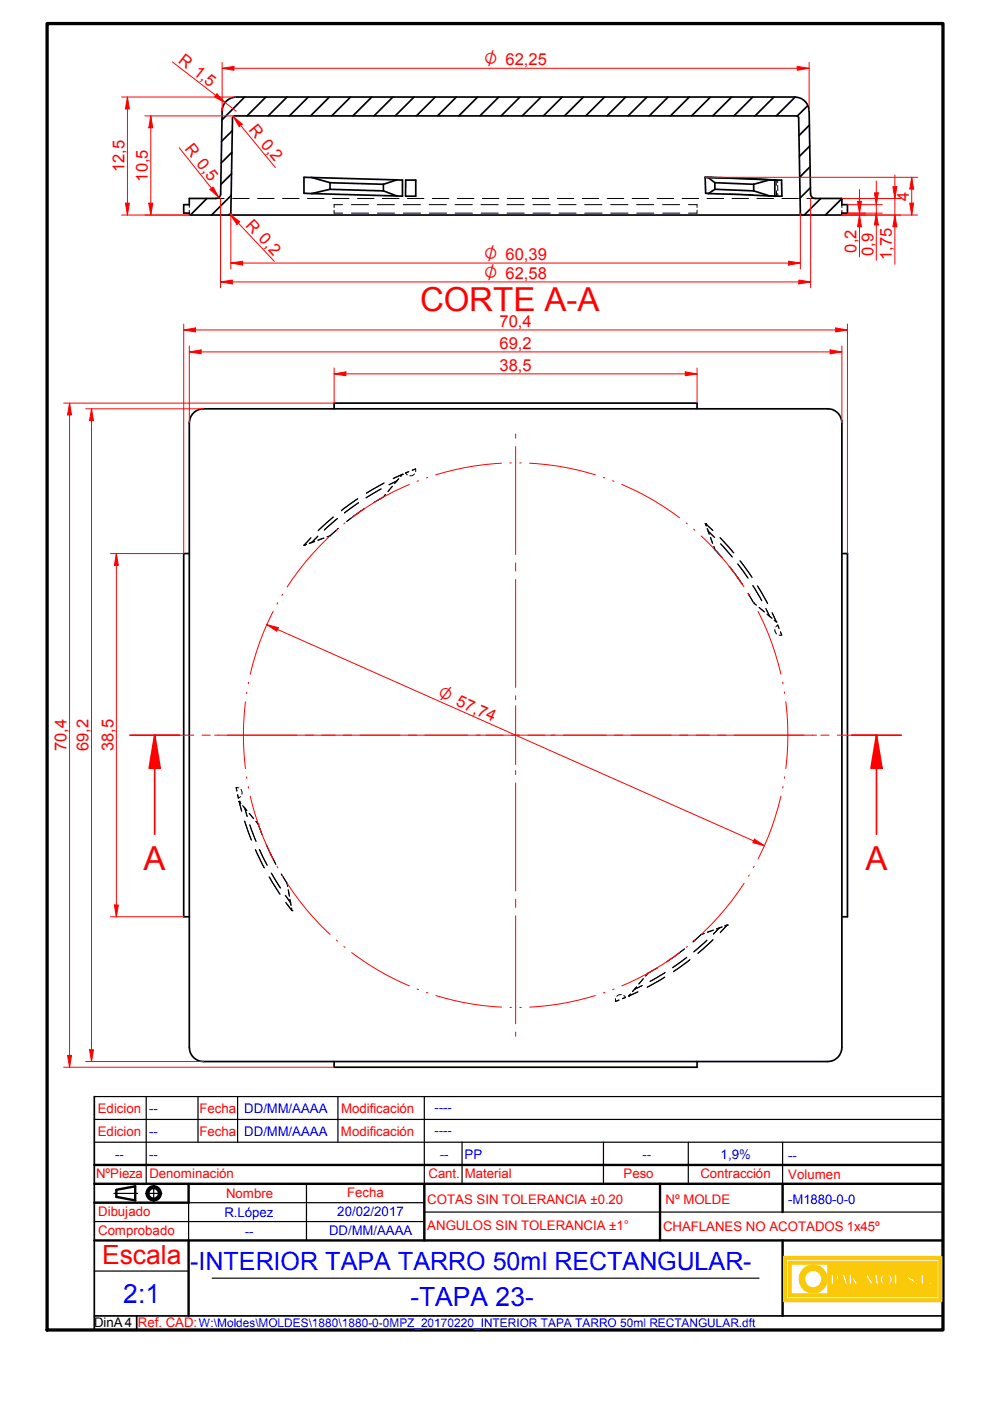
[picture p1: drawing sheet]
<svg xmlns="http://www.w3.org/2000/svg" width="210mm" height="297mm" viewBox="0 0 210 297" stroke-linecap="round" stroke-linejoin="round" font-family="sans-serif">
<path d="M10 5h190v277h-190z" fill="none" stroke="#000" stroke-width=".7"/>
<g fill="none" stroke="#000" stroke-width=".51">
<path d="M20 255h20M20 251h180M20 247h180M24.7 252.3v1.5M28.7 251.5v3M140 251v12M20 263h180M166 263v16"/>
<circle cx="32.6" cy="253" r="1.13"/>
<circle cx="32.6" cy="253" r="1.5"/>
</g>
<path d="M20 232.5v49.5h180v-49.5M20 279h180M29 279v3" fill="none" stroke="#000" stroke-width=".36"/>
<g fill="none" stroke="#000" stroke-width=".25">
<path d="M31 232.5v18.5M20 259h70M24.2 253h5M30.8 253h3.5M32.6 251.3v3.5M40 255v8M65 251v12M98 242.2v8.8M128 242.2v8.8M146 242.2v8.8M166 242.2v8.8M20 269.5h20"/>
<path d="M45 271h116"/>
</g>
<g fill="#faca0a">
<path d="M166.2 266.4v9.5h33.5v-9.5zM166.8 267h32.4v8.4h-32.4z" fill-rule="evenodd"/>
<path d="M167.3 267.5v7.4h31.4v-7.4zM194.1 272.1a.3 .3 0 0 1 .6 0 .3 .3 0 0 1-.6 0zM195.3 270.2h.6v1.9h.9v.3h-1.5zM197.1 271.9h.5v.3l-.4 .1zM167.8 268h7.9v6.4h-7.9zM176.2 270.2h1.4l.4 .6-.1 .3-.3 .3h-.8v1h-.6zM178.6 270.2h.6l.7 2.2h-.7l-.2-.5h-.6l-.2 .5h-.2zM180 270.2h.7v.9l.7-.9h.4l-.6 .6 .8 1.6h-.7l-.5-1-.1 1h-.7zM182.1 271h.9v.3h-.9zM183.8 270.2h.3l.8 1.4 .8-1.4h.4l.3 2.2h-.7v-1.4l-.8 1.4h-.3l-.6-1.4-.2 1.4h-.4zM186.9 270.6a1.31 1.31 0 0 1 1.8-.4 1.31 1.31 0 0 1 .4 1.8 1.35 1.35 0 0 1-1.7 .4 1.35 1.35 0 0 1-.7-1.6zM189.6 270.2h.6v1.9h1v.3h-1.6zM192.5 270.4a.77 .77 0 0 1 .8-.3 .77 .77 0 0 1 .6 .7h-.3a.4 .4 0 0 0-.3-.5 .4 .4 0 0 0-.5 .4l.2 .1a1.15 1.15 0 0 1 1 1.1 .83 .83 0 0 1-.9 .5 .83 .83 0 0 1-.7-.8h.3a.45 .45 0 0 0 .2 .6 .45 .45 0 0 0 .6-.3l-.4-.4a.86 .86 0 0 1-.7-.7z" fill-rule="evenodd"/>
</g>
<path d="M176.2 270.2h1.2a.66 .66 0 0 1 .6 .7 .66 .66 0 0 1-.9 .5h-.3v1h-.6zM178.6 270.2h.6l.7 2.2h-.7l-.2-.5h-.6l-.2 .5h-.2zM180 270.2h.7v.9l.7-.9h.4l-.6 .6 .8 1.6h-.7l-.5-1-.1 1h-.7zM183.8 270.2h.3l.8 1.4 .8-1.4h.4l.3 2.2h-.7v-1.4l-.8 1.4h-.3l-.6-1.4-.2 1.4h-.4zM187.1 270.3a1.28 1.28 0 0 1 1.9 .2 1.28 1.28 0 0 1-.3 1.8 1.27 1.27 0 0 1-1.8-.2 1.27 1.27 0 0 1 .2-1.8zM193.1 270.1h.1M193.1 270.1l-.5 .2-.2 .5M193.2 270.1l.6 .3 .1 .4h-.3a.4 .4 0 0 0-.3-.5 .4 .4 0 0 0-.5 .4l.4 .2" fill="none" stroke="#faca0a" stroke-width=".36"/>
<circle cx="193.2" cy="270.9" r=".18" fill="#faca0a"/>
<path d="M193.2 270.9a.78 .78 0 0 1 .7 .5 .78 .78 0 0 1-.1 .8" fill="none" stroke="#faca0a" stroke-width=".36"/>
<circle cx="193.8" cy="272.2" r=".18" fill="#faca0a"/>
<path d="M193.8 272.2a.85 .85 0 0 1-.9 .1 .85 .85 0 0 1-.5-.7h.3v.4l.4 .2" fill="none" stroke="#faca0a" stroke-width=".36"/>
<circle cx="193.1" cy="272.2" r=".18" fill="#faca0a"/>
<path d="M193.5 271.9l-.4 .3" fill="none" stroke="#faca0a" stroke-width=".36"/>
<circle cx="193.5" cy="271.9" r=".18" fill="#faca0a"/>
<path d="M192.4 270.8l.3 .5 .7 .4 .1 .2" fill="none" stroke="#faca0a" stroke-width=".36"/>
<path d="M170.3 269.3a2.91 2.91 0 0 1 3.1-.9 2.91 2.91 0 0 1 2 2.6h-1a1.89 1.89 0 0 0-2.9-1.4 1.89 1.89 0 0 0 0 3.2 1.89 1.89 0 0 0 2.9-1.5h1a2.91 2.91 0 0 1-4 2.6 2.91 2.91 0 0 1-1.1-4.6z" fill-rule="evenodd" fill="#faca0a"/>
<path d="M170.6 269a2.91 2.91 0 0 1 3-.5 2.91 2.91 0 0 1 1.8 2.5h-1a1.89 1.89 0 0 0-2.9-1.4 1.89 1.89 0 0 0 0 3.2 1.89 1.89 0 0 0 2.9-1.5h1a2.91 2.91 0 0 1-4.2 2.5 2.91 2.91 0 0 1-.6-4.8z" fill="none" stroke="#faca0a" stroke-width=".36"/>
<path d="M176.8 270.3l.4 .1 .1 .3-.2 .5-.3 .1z" fill-rule="evenodd" fill="#faca0a"/>
<path d="M176.8 270.3a.46 .46 0 0 1 .5 .5 .46 .46 0 0 1-.5 .5z" fill="none" stroke="#faca0a" stroke-width=".36"/>
<path d="M178.7 270.7l.3 1h-.5z" fill="#faca0a"/>
<path d="M178.7 270.7l.3 1h-.5z" fill="none" stroke="#faca0a" stroke-width=".36"/>
<path d="M187.6 270.5a.75 .75 0 0 1 .9 .1 .75 .75 0 0 1 .1 .9v.3a.66 .66 0 0 1-.7 .4 1.07 1.07 0 0 1-.3-1.7z" fill-rule="evenodd" fill="#faca0a"/>
<g fill="none" stroke="#faca0a" stroke-width=".36">
<path d="M166.2 266.4h33.5v9.5h-33.5zM166.8 267h32.4v8.4h-32.4zM167.3 267.5h31.4v7.4h-31.4zM167.8 268h7.9v6.4h-7.9zM182.1 271h.9v.3h-.9zM187.6 270.5a.75 .75 0 0 1 .9 .1 .75 .75 0 0 1 .1 .9 .68 .68 0 0 1-.6 .7 .68 .68 0 0 1-.7-.7v-.6zM189.6 270.2h.6v1.9h1v.3h-1.6zM195.3 270.2h.6v1.9h.9v.3h-1.5z"/>
<circle cx="194.4" cy="272.1" r=".3"/>
<circle cx="197.4" cy="272.1" r=".3"/>
</g>
<path d="M20 237.3h180M20 232.5h180M42 232.5v9.7M50.4 232.5v9.7M71.7 232.5v9.7M90 232.5v18.5M20 242.2h180M40 255h50M90 257h110" fill="none" stroke="#000" stroke-width=".25"/>
<path d="M24.7 253.8l4 .7M28.7 251.5l-4 .8M40 251v4M90 251v12M166 251v6M40 263v16" fill="none" stroke="#000" stroke-width=".51"/>
<path d="M40.9 87.7a2.98 2.98 0 0 1 2.3-1h132.4a3 3 0 0 1 3 3v132.4a2.97 2.97 0 0 1-3 3h-132.4a3 3 0 0 1-3-3v-132.4a3.1 3.1 0 0 1 .7-2zM70.9 86.7v-1.2h76.9v1.2M40.2 117.4h-1.2v77h1.2M178.6 117.4h1.1v77h-1.1M70.9 225.1v1.2h76.9v-1.2" fill="none" stroke="#000" stroke-width=".36"/>
<g fill="none" stroke="#000" stroke-width=".21">
<path d="M86.7 100l-.7 .3M88.2 99.5v.5M88.2 99.5l-.8 .2M64.5 115.6h.1M65 115.5l-.5 .2M65 115.4l-.5 .2M65.9 114.1l-1.4 1.6M66 114l-1.5 1.6M66.1 115l-.5 .2M66.1 115.1l-.5 .2M66.7 114.7l-.6 .3M66.8 114.8l-.7 .3"/>
<path d="M67.4 113.7l-1.3 1.4M67.4 113.6l-1.3 1.4M68.7 114l-1.3 .5M68.7 114.1l-1.3 .5M70 113.6l-.6 .3M70.7 109.7l-3.2 2.8M70.7 109.6l-3.2 2.9M71.6 109.9l-2.8 2.4M71.6 110l-2.8 2.4M71.7 112.1l-1.7 1.5M71.8 112l-1.8 1.6M73.6 110.5l3.7-2.7z"/>
<path d="M75.9 105.8l-3.5 2.5M75.9 105.7l-3.5 2.5M76.1 106.6l-3.1 2.2M76.1 106.6l-3.1 2.1M80.8 103.6l-3.2 1.9M80.8 103.7l-3.2 1.9M81.3 105.4l-2 1.2M81.3 105.3l-2 1.2M81.4 102.5l-3.7 2.1M81.5 102.4l-3.8 2.1M81.8 104.8l-.5 .6M83.2 103.1l-.9 1.1 .9-1.1"/>
<path d="M84.2 102l-.5 .5M84.2 101.9l-1.7 .9M84.2 101.9l.4-.4-.4 .5M84.2 102l-1.7 .8M84.2 101.9l-.5 .6M85.4 100.6l-2 .9M85.4 100.6h.1M85.4 100.5h.1M85.4 100.6l-.4 .4M85.4 100.5l-.4 .5M85.4 100.5l-2 .9M86 100.3l.4 .4"/>
<path d="M87.9 100.5l-.3 .3-.7 .1M149.7 111h.1M149.7 111l.2 .5M149.7 111l1.5 1.5M149.8 111.5l-.2-.5 1.5 1.5M150 112.1l.2 .5M150.1 112.1l.2 .5M150.2 112.6l.2 .7M150.2 112.6l1.3 1.3M150.3 112.6l1.3 1.3M150.3 112.6l.2 .6M150.7 113.9l.4 1.3"/>
<path d="M150.7 113.9l.5 1.3M151.4 115.9l.2 .6 1.6 1.7M151.4 115.9l.2 .6 1.6 1.8M152.7 114l2.9 3.2M152.8 114l2.9 3.2M152.8 115.3l2.5 2.8M152.9 115.3l2.4 2.8M156.4 119.5l2.2 3.1M156.5 119.6l2.2 3M156.9 118.9l2.5 3.5M157 118.9l2.5 3.5M154.7 120.1l2.7 3.7"/>
<path d="M158.7 125.8l1.2 2M159.6 124.1l1.9 3.3-1.8-3.2M159.9 127.8l.5 .5M159.9 127.8h.1M160.6 124.2l2.2 3.8M160.7 124.2l2.1 3.8M161 128.8l1.1 1M161 128.8l1.1 .9M162.4 129l.8 1.7M162.5 129l.8 1.7M162.7 130.2l.5 .5M162.7 130.2l.6 .5"/>
<path d="M163.2 130.7l.5 .4M163.3 130.7l.5 .4M163.7 129.9l.9 2M163.8 129.9l.9 2-.4-.4M164.2 131.5l.4 .4M164.4 133.4v.4l.3 .6M164.6 131.9h.1M164.9 132.5l-.4 .4M164.9 132.5l.4 .7M164.9 132.5l.3 .7M165.2 134.7h.6M165.5 134l.3 .7"/>
<path d="M165.5 133.9l.3 .8M50.1 167l.2 .7M50.1 167h.6M50.1 167l.1 .7M50.4 168.5l.2 .7M50.7 169.9l.4 .4M50.7 169.9l.5 2.1M50.7 169.9h.1M50.7 169.9l.6 2.1M51 168.9l-.4 .3M51.1 167.4l.3 .6-.1 .4M51.5 170.8l.4 .5"/>
<path d="M51.8 174.1l1.5 4M51.9 171.3l.5 1.8M51.9 171.3l.4 .6M51.9 171.3l.5 .6M51.9 171.3l.6 1.8M51.9 174.1l1.5 4M52.9 172.5l.9 1.1M52.9 172.4l.9 1.2M53 174.9l1.3 3.5M54.3 174.2l.4 .5 .8 2.2M54.3 174.1l.5 .6M54.8 174.7h.1"/>
<path d="M54.8 174.7l.8 2.2M54.1 180.1l1.9 3.9M54.2 180.1l1.9 3.9M55 180.1l1.6 3.3M55.1 180.1l1.6 3.4M57.1 185.9l2.2 3.6M57.1 185.9l2.3 3.7M57.5 185.1l1.9 3.2M57.6 185.1l1.9 3.2M58.5 183.2l-2-4.1 2 4.2M59.6 185.3l1.3 2M59.7 185.3l1.2 2"/>
<path d="M60.5 189.8l1.1 1.6M60.6 189.9l1.1 1.5M60.6 191.3l1.3 1.8M60.7 191.4l1.3 1.7M60.9 187.3h.1M60.9 187.3l.1 .7M61.1 188.7l.2 1.3M61.2 188.7l.2 1.3M61.5 190.7l.1 .7M61.5 190.7l.2 .7M61.6 191.4l.1 .5M61.7 191.4l.1 .5"/>
<path d="M61.8 192.5l.1 .6M61.9 192.5l.1 .6M61.9 193.1h.1M148.7 198.1v.1M148.7 198.2l-1.7 1.5M148.7 198.1l-1.7 1.6M149.4 197.9l-.7 .2M149.4 197.9l-.7 .3M149.9 199.4l-2.7 2.4M149.9 199.3l-2.7 2.5M151.2 199.3l-3.2 2.9M151.2 199.2l-3.2 2.9"/>
<path d="M151.3 197.2l-1.3 .4M151.3 197.2l-1.3 .5M152.6 196.7l-.6 .2M152.6 196.7l-1.3 1.3M152.6 196.8l-1.3 1.3M152.6 196.8l-.6 .2M153.1 196.5l-.5 .2M153.2 196.6l-.6 .2M154.2 196.2l-1.4 1.6M154.2 196.2h.1M154.2 196.1h.1M154.2 196.1l-1.4 1.6"/>
<path d="M154.2 196.1l-.5 .2M154.2 196.2l-.5 .2M130.6 211.7v.6M131.3 212l-.7 .3M131.3 212.1l-.7 .2M131.8 210.9l-.7 .1-.3 .2M132.3 211.1l.4 .4M132.7 211.5l-.7 .3M132.7 211.5l-.7 .2M133.3 211.2h.1M133.7 210.7l-.4 .5M133.7 210.8l-.4 .4"/>
<path d="M134.5 209.8l-.4 .4 .5-.4M135 209.2l-.5 .6M135 209.2l-.4 .6M135.3 210.3l-2 .9M135.3 210.2l-2 1M135.5 208.6l.9-1.1-.9 1.1M136.2 208.9l-1.7 .9M136.2 209l-1.6 .8M137.4 206.4l-.5 .5M137.4 206.4l2-1.2zM141 207.2l-3.7 2.2M141 207.1l-3.7 2.2"/>
<path d="M141.1 206.2l-3.2 1.8M141.1 206.2l-3.2 1.9M145.2 201.2l-3.8 2.8M145.2 201.2l-3.8 2.7M145.7 203l-3 2.2M145.7 202.9l-3 2.2M146.3 203.5l-3.5 2.5M146.3 203.4l-3.4 2.6"/>
</g>
<g fill="none" stroke="#f00" stroke-width=".21">
<path d="M106.4 98.2l-1.5 .1a57.6 57.6 0 0 0-12.5 2.4M108.1 98.1h.4M110.2 98.1h.4M112.3 98.2l1.5 .1a57.1 57.1 0 0 1 12.5 2.4M70 113.6l-.7 .7a58.3 58.3 0 0 0-8.4 10.2M71.6 112.2l-.3 .2M73.2 110.9l-.3 .2M86.8 102.7l-1.1 .5a57.2 57.2 0 0 0-11.1 6.6M88.8 101.9l-.3 .1M90.7 101.2l-.3 .1M128 101.2l.3 .1M129.9 101.9l.3 .1"/>
<path d="M131.9 102.7l1.1 .5a56.5 56.5 0 0 1 11.1 6.6M145.5 110.9l.3 .2M147.1 112.2l.3 .2M148.7 113.6l.7 .7a57.8 57.8 0 0 1 8.4 10.1M57.9 129.6a56.3 56.3 0 0 0-4.8 13.3M58.9 127.8l-.1 .3M60 126l-.2 .2M158.7 125.9l.2 .3M159.8 127.8l.2 .3M160.8 129.6a57.2 57.2 0 0 1 4.8 13.3M32.8 155.9h8.3M42.9 155.9h1.7"/>
<path d="M46.4 155.9h16.6M52 148.8a58 58 0 0 0 .1 14.2M52.3 146.7v.3M52.7 144.7v.3M64.7 155.9h1.8M68.2 155.9h16.6M86.6 155.9h1.7M90.1 155.9h16.6M108.5 155.9h1.7M112 155.9h16.6M130.4 155.9h1.7M133.9 155.9h16.6"/>
<path d="M152.2 155.9h1.8M155.7 155.9h16.6M166 144.6l.1 .4M166.4 146.7v.3M166.7 148.8a56.6 56.6 0 0 1 0 14.1M174.1 155.9h1.7M177.6 155.9h8.3M52.3 164.7v.3M52.7 166.8v.3M53.1 168.8a57.2 57.2 0 0 0 4.8 13.3M165.6 168.8a56.3 56.3 0 0 1-4.8 13.3M166.1 166.8l-.1 .3"/>
<path d="M166.4 164.7v.3M58.8 183.7l.1 .3M59.8 185.5l.2 .3M60.9 187.3a56.6 56.6 0 0 0 9.1 10.8M71.3 199.3l.3 .2M147.4 199.3l-.2 .2M157.8 187.3a57.9 57.9 0 0 1-9.1 10.8M158.9 185.5l-.1 .3M160 183.7l-.2 .3M72.9 200.7l.3 .2M74.6 202l1.5 1.1a55.3 55.3 0 0 0 10.7 5.9M88.5 209.7l.3 .1"/>
<path d="M90.5 210.4l.3 .1M92.5 211.1l1.6 .4a56.2 56.2 0 0 0 12.3 2M108.2 213.6h.3M110.3 213.6h.3M126.3 211.1l-1.6 .4a56.2 56.2 0 0 1-12.3 2M128.3 210.4l-.3 .1M130.3 209.7l-.4 .1M144.1 202l-1.5 1.1a54.3 54.3 0 0 1-10.7 5.9M145.8 200.7l-.3 .2"/>
</g>
<path d="M38.1 155.9h-5.3v21M180.7 155.9h5.2" fill="none" stroke="#f00" stroke-width=".36"/>
<path d="M32.8 155.9l1.2 7h-2.4z" fill="#f00"/>
<path d="M32.8 155.9l1.2 7h-2.4zM185.9 155.9v21" fill="none" stroke="#f00" stroke-width=".36"/>
<path d="M185.9 155.9l1.2 7h-2.4z" fill="#f00"/>
<path d="M27.6 155.9h5.2M185.9 155.9h5.3M185.9 155.9l1.2 7h-2.4z" fill="none" stroke="#f00" stroke-width=".36"/>
<g fill="none" stroke="#000" stroke-width=".36">
<path d="M49.1 36.9l-2.3 2.2M49.2 32.3l-2.3 2.2M49.3 27.7l-2.3 2.3M51.9 20.6l-4.8 4.8M56.4 20.6l-4 4M60.9 20.6l-4 4M65.4 20.6l-4 4M66.1 37.6h-1.6v3.4h1.6M66.1 37.6l3.9 1.1M66.1 37.6l18.1 .5M69.9 20.6l-4 4M70 38.7v1.4"/>
<path d="M70 38.7l11.3 .4M74.4 20.6l-4 4M78.8 20.6l-4 4M81.3 39.1v1.4M83.3 20.6l-4 4M84.2 38.1l-2.9 1M84.2 38.1l1.2 .1v3.4h-1.2M86 38.2h2.2v3.4h-2.2zM87.8 20.6l-4 4M92.3 20.6l-4 4M96.8 20.6l-4 4M101.3 20.6l-4 4"/>
<path d="M105.8 20.6l-4 4M110.3 20.6l-4 4M114.8 20.6l-4 4M119.3 20.6l-4 4M123.7 20.6l-4 4M128.2 20.6l-4 4M132.7 20.6l-4 4M137.2 20.6l-4 4M141.7 20.6l-4 4M146.2 20.6l-4 4M149.6 37.6l15 .6-1.4-.1M149.6 37.6h.6"/>
<path d="M149.6 37.6l.1 3.4h.6M150.2 37.6l1.4 1.1M150.2 37.6l13 .5M150.7 20.6l-4 4M151.6 38.7l8.3 .4M151.6 38.7v1.4M155.2 20.6l-4 4M159.7 20.6l-4 4M159.9 39.1v1.4M163.2 38.1l-3.3 1M164.1 20.6l-4 4M164.3 38.2h1.5v3.4h-1.5z"/>
<path d="M168.6 20.6a3 3 0 0 1 3 2.9l.3 17.6a.98 .98 0 0 0 1 1h5.7M168.6 20.6h-118.5a3 3 0 0 0-3 2.9l-.3 17.6a.98 .98 0 0 1-1 1h-5.6v1.3h-1.2v1.8h1.2v.4h8.4M168.6 20.6l-3.9 4M171.3 22.4l-2.2 2.2M171.7 26.5l-2.2 2.2M171.7 31l-2.2 2.2M171.8 35.4l-2.2 2.2M171.9 39.8l-2.2 2.2M43.9 42.1l-3.5 3.5M48.6 45.6l.4-.4 .3-20.2 .4-.4h119.3l.4 .4 .4 20.2 .4 .4M49 41.4l-4.1 4.2M66.1 41l18.1 .6"/>
<path d="M70 40.1l11.3 .4M70 40.1l-3.9 .9M81.3 40.5l2.9 1.1M150.3 41l13 .6M151.6 40.1l8.3 .4M151.6 40.1l-1.3 .9M159.9 40.5l3.4 1.1M163.3 41.6h1M174.1 42.1l-3.5 3.5M178.6 42.1v1.3h1.1v1.8h-1.1v.4h-130M178.6 42.1l-3.5 3.5"/>
</g>
<g fill="none" stroke="#000" stroke-width=".21">
<path d="M88.1 39.3v1.1M88.2 38.2l-.1 .6M164.6 38.2l.1 1.1M164.9 38.2l.1 .5M165 39.3v1.1M40.2 43.4v.6M40.2 44.6v.6M45.8 42.1h1.7M49.3 42.1h3.6M54.6 42.1h3.5M59.9 42.1h3.5M65.2 42.1h3.5"/>
<path d="M70.5 42.1h3.5M70.9 44.6v.6h1.8M72.7 43.4h-1.8v.6M74.5 43.4h3.7M74.5 45.2h3.7M75.8 42.1h3.5M80 43.4h3.7M80.1 45.2h3.6M81.1 42.1h3.5M85.5 43.4h3.7M85.6 45.2h3.6M86.4 42.1h3.5"/>
<path d="M88.1 41v.6M91 43.4h3.7M91 45.2h3.7M91.7 42.1h3.5M96.5 43.4h3.7M96.5 45.2h3.7M97 42.1h3.5M102 43.4h3.7M102 45.2h3.7M102.3 42.1h3.5M107.5 43.4h3.7M107.5 45.2h3.7"/>
<path d="M107.6 42.1h3.5M112.9 42.1h3.5M113 43.4h3.7M113.1 45.2h3.6M118.2 42.1h3.5M118.5 43.4h3.7M118.6 45.2h3.6M123.5 42.1h3.5M124 43.4h3.7M124 45.2h3.7M128.8 42.1h3.5M129.5 43.4h3.7"/>
<path d="M129.5 45.2h3.7M134.1 42.1h3.5M135 43.4h3.7M135 45.2h3.7M139.4 42.1h3.5M140.5 43.4h3.7M140.5 45.2h3.7M144.7 42.1h3.5M146 43.4h1.8v.6M147.8 44.6v.6h-1.7M149.7 41l2.5 .1M150 42.1h3.5"/>
<path d="M154.7 41.1l5 .2M155.3 42.1h3.5M160.5 42.1h3.6M164.3 41.6h.2M164.6 41.6h.1M164.7 40.4v1.2l-2.5-.2M165 41v.6M165.9 42.1h3.5M171.2 42.1h1.7M178.6 43.4v.6M178.6 44.6v.6"/>
</g>
<g fill="none" stroke="#f00" stroke-width=".21">
<path d="M19.4 86.7l.4 2.5h-.8zM109.4 92v.9M109.4 94.7v22.9M109.4 119.4v1.7M109.4 122.9v22.9M45.5 155.9h.9M48.2 155.9h22.9M72.8 155.9h1.8M76.3 155.9h22.9M101 155.9h.9M103.1 155.9h12.5M109.4 147.5v.9"/>
<path d="M109.4 149.6v12.5M116.9 155.9h.8M119.5 155.9h22.9M144.1 155.9h1.8M147.7 155.9h22.8M172.3 155.9h.9M109.4 163.4v.8M109.4 166v22.9M109.4 190.7v1.7M109.4 194.2v22.9M109.4 218.8v.9"/>
</g>
<path d="M19.4 86.7l.4 2.5h-.8z" fill="#f00"/>
<path d="M19 222.6h.8l-.4 2.5z" fill="none" stroke="#f00" stroke-width=".21"/>
<path d="M19 222.6h.8l-.4 2.5z" fill="#f00"/>
<path d="M40.2 74.6l2.5-.4v.8zM18.2 86.7h25M19.4 86.7v138.4M18.2 225.1h25" fill="none" stroke="#f00" stroke-width=".21"/>
<path d="M40.2 74.6l2.5-.4v.8z" fill="#f00"/>
<path d="M176.1 74.2l2.5 .4-2.5 .4z" fill="none" stroke="#f00" stroke-width=".21"/>
<path d="M176.1 74.2l2.5 .4-2.5 .4z" fill="#f00"/>
<path d="M39 70l2.5-.5v.9zM40.2 73.4v16.3M40.2 74.6h138.4M178.6 73.4v16.3" fill="none" stroke="#f00" stroke-width=".21"/>
<path d="M39 70l2.5-.5v.9z" fill="#f00"/>
<path d="M177.2 69.5l2.5 .5-2.5 .4z" fill="none" stroke="#f00" stroke-width=".21"/>
<path d="M177.2 69.5l2.5 .5-2.5 .4z" fill="#f00"/>
<path d="M39 68.7v48.7M39 70h140.7M179.7 68.7v48.7M14.8 85.5l.4 2.5h-.9z" fill="none" stroke="#f00" stroke-width=".21"/>
<path d="M14.8 85.5l.4 2.5h-.9z" fill="#f00"/>
<path d="M14.3 223.8h.9l-.4 2.5z" fill="none" stroke="#f00" stroke-width=".21"/>
<path d="M14.3 223.8h.9l-.4 2.5z" fill="#f00"/>
<path d="M13.5 85.5h57.4M14.8 85.5v140.8M24.7 117.4l.4 2.5h-.8zM13.5 226.3h57.4" fill="none" stroke="#f00" stroke-width=".21"/>
<path d="M24.7 117.4l.4 2.5h-.8z" fill="#f00"/>
<path d="M24.3 191.9h.8l-.4 2.5z" fill="none" stroke="#f00" stroke-width=".21"/>
<path d="M24.3 191.9h.8l-.4 2.5z" fill="#f00"/>
<path d="M70.9 79.3l2.5-.5v.9zM23.4 117.4h15.6M24.7 117.4v77M23.4 194.4h15.6" fill="none" stroke="#f00" stroke-width=".21"/>
<path d="M70.9 79.3l2.5-.5v.9z" fill="#f00"/>
<path d="M145.4 78.8l2.4 .5-2.4 .4z" fill="none" stroke="#f00" stroke-width=".21"/>
<path d="M145.4 78.8l2.4 .5-2.4 .4z" fill="#f00"/>
<path d="M70.9 78v7.5M70.9 79.3h76.9M147.8 78v7.5M160 177.9l2.1 1.4-2.4-.6z" fill="none" stroke="#f00" stroke-width=".21"/>
<path d="M160 177.9l2.1 1.4-2.4-.6z" fill="#f00"/>
<path d="M56.6 132.4l2.4 .7-.3 .7z" fill="none" stroke="#f00" stroke-width=".21"/>
<path d="M56.6 132.4l2.4 .7-.3 .7z" fill="#f00"/>
<path d="M193.4 37.6l.4 2.5h-.8zM56.6 132.4l105.5 46.9" fill="none" stroke="#f00" stroke-width=".21"/>
<path d="M193.4 37.6l.4 2.5h-.8z" fill="#f00"/>
<path d="M193 43.1h.8l-.4 2.5z" fill="none" stroke="#f00" stroke-width=".21"/>
<path d="M193 43.1h.8l-.4 2.5z" fill="#f00"/>
<path d="M149.6 37.6h45M193.4 37.6v8M178.6 45.6h16M189.8 45.6l.4 2.5h-.8z" fill="none" stroke="#f00" stroke-width=".21"/>
<path d="M189.8 45.6l.4 2.5h-.8z" fill="#f00"/>
<path d="M189.4 39.6h.8l-.4 2.5z" fill="none" stroke="#f00" stroke-width=".21"/>
<path d="M189.4 39.6h.8l-.4 2.5z" fill="#f00"/>
<path d="M189.8 37.1v18.9M178.6 45.6h12.5M178.6 42.1h12.5M185.5 40.9h.8l-.4 2.5z" fill="none" stroke="#f00" stroke-width=".21"/>
<path d="M185.5 40.9h.8l-.4 2.5z" fill="#f00"/>
<path d="M185.9 45.2l.4 2.5h-.8z" fill="none" stroke="#f00" stroke-width=".21"/>
<path d="M185.9 45.2l.4 2.5h-.8z" fill="#f00"/>
<path d="M185.9 38.4v16.8M179.7 43.4h7.4M179.7 45.2h7.4M182.3 45.6l.4 2.5h-.8z" fill="none" stroke="#f00" stroke-width=".21"/>
<path d="M182.3 45.6l.4 2.5h-.8z" fill="#f00"/>
<path d="M181.9 42.7h.8l-.4 2.5z" fill="none" stroke="#f00" stroke-width=".21"/>
<path d="M181.9 42.7h.8l-.4 2.5z" fill="#f00"/>
<path d="M31.6 43.1h.8l-.4 2.5zM178.6 45.6h5M179.7 45.2h3.9M182.3 40.2v14.3" fill="none" stroke="#f00" stroke-width=".21"/>
<path d="M31.6 43.1h.8l-.4 2.5z" fill="#f00"/>
<path d="M32 24.6l.4 2.5h-.8z" fill="none" stroke="#f00" stroke-width=".21"/>
<path d="M32 24.6l.4 2.5h-.8z" fill="#f00"/>
<path d="M27 20.6l.4 2.5h-.8zM30.7 24.6h19M32 24.6v21M30.7 45.6h9.5" fill="none" stroke="#f00" stroke-width=".21"/>
<path d="M27 20.6l.4 2.5h-.8z" fill="#f00"/>
<path d="M26.6 43.1h.8l-.4 2.5z" fill="none" stroke="#f00" stroke-width=".21"/>
<path d="M26.6 43.1h.8l-.4 2.5z" fill="#f00"/>
<path d="M25.8 20.6h24.3M27 20.6v25M25.8 45.6h14.4M49 55.8l2.5-.4v.8z" fill="none" stroke="#f00" stroke-width=".21"/>
<path d="M49 55.8l2.5-.4v.8z" fill="#f00"/>
<path d="M167.3 55.4l2.5 .4-2.5 .4z" fill="none" stroke="#f00" stroke-width=".21"/>
<path d="M167.3 55.4l2.5 .4-2.5 .4z" fill="#f00"/>
<path d="M46.8 59.8l2.5-.4v.8zM49 45.2v11.8M49 55.8h120.8M169.8 45.2v11.8" fill="none" stroke="#f00" stroke-width=".21"/>
<path d="M46.8 59.8l2.5-.4v.8z" fill="#f00"/>
<path d="M169.4 59.4l2.5 .4-2.5 .4z" fill="none" stroke="#f00" stroke-width=".21"/>
<path d="M169.4 59.4l2.5 .4-2.5 .4z" fill="#f00"/>
<path d="M46 19.9l1.7 1.9-2.2-1.2zM46.8 42.1v18.9M46.8 59.8h125.1M171.9 42.1v18.9" fill="none" stroke="#f00" stroke-width=".21"/>
<path d="M46 19.9l1.7 1.9-2.2-1.2z" fill="#f00"/>
<path d="M36.6 13.1l13.5 10.5M44.5 40.2l.7-.6 1.2 2.3z" fill="none" stroke="#f00" stroke-width=".21"/>
<path d="M44.5 40.2l.7-.6 1.2 2.3z" fill="#f00"/>
<path d="M38 31.3l8.4 10.6M48.8 45.5l2.1 1.5-.7 .6z" fill="none" stroke="#f00" stroke-width=".21"/>
<path d="M48.8 45.5l2.1 1.5-.7 .6z" fill="#f00"/>
<path d="M49.5 24.7l1.9 1.6-.7 .6zM48.6 45.2l9.6 10.2" fill="none" stroke="#f00" stroke-width=".21"/>
<path d="M49.5 24.7l1.9 1.6-.7 .6z" fill="#f00"/>
<path d="M47.1 14.5l2.5-.4v.8zM49.5 24.7l8.9 10.8" fill="none" stroke="#f00" stroke-width=".21"/>
<path d="M47.1 14.5l2.5-.4v.8z" fill="#f00"/>
<path d="M169.1 14.1l2.5 .4-2.5 .4z" fill="none" stroke="#f00" stroke-width=".21"/>
<path d="M169.1 14.1l2.5 .4-2.5 .4z" fill="#f00"/>
<path d="M47.1 13.2v10.3M47.1 14.5h124.5M171.6 13.2v10.3" fill="none" stroke="#f00" stroke-width=".21"/>
<g font-size="7" fill="#f00">
<text x="89.1" y="66">CORTE A-A</text>
<text x="30.5" y="184.4">A</text>
<text x="183.6" y="184.4">A</text>
</g>
<text font-size="5.6" fill="#f00" x="21.7" y="268.1">Escala</text>
<g font-size="5.6" fill="#00f">
<text x="26.1" y="276.2">2:1</text>
<text x="87" y="276.9">-TAPA 23-</text>
</g>
<text font-size="5.3" fill="#00f" x="40.4" y="269.3">-INTERIOR TAPA TARRO 50ml RECTANGULAR-</text>
<g font-size="3.9" fill="#f00">
<text x="102.7" y="13.9">O 62,25</text>
<text x="102.7" y="55.2">O 60,39</text>
<text x="102.7" y="59.2">O 62,58</text>
<text x="92.6" y="147.8" transform="rotate(24 92.6 147.8)">O 57,74</text>
</g>
<g font-size="3.5" fill="#f00">
<text x="37.6" y="13.2" transform="rotate(38 37.6 13.2)">R 1,5</text>
<text x="52.7" y="27.6" transform="rotate(51 52.7 27.6)">R 0,2</text>
<text x="39.1" y="31.6" transform="rotate(51 39.1 31.6)">R 0,5</text>
<text x="26.4" y="36.5" transform="rotate(-90 26.4 36.5)">12,5</text>
<text x="31.3" y="38.5" transform="rotate(-90 31.3 38.5)">10,5</text>
<text x="52" y="47.9" transform="rotate(47 52 47.9)">R 0,2</text>
<text x="192.7" y="42.6" transform="rotate(-90 192.7 42.6)">4</text>
<text x="181.7" y="53.6" transform="rotate(-90 181.7 53.6)">0,2</text>
<text x="185.3" y="54.3" transform="rotate(-90 185.3 54.3)">0,9</text>
<text x="189.2" y="55.2" transform="rotate(-90 189.2 55.2)">1,75</text>
<text x="105.9" y="69.3">70,4</text>
<text x="105.9" y="74">69,2</text>
<text x="105.9" y="78.6">38,5</text>
<text x="14.1" y="159.3" transform="rotate(-90 14.1 159.3)">70,4</text>
<text x="18.8" y="159.3" transform="rotate(-90 18.8 159.3)">69,2</text>
<text x="24" y="159.3" transform="rotate(-90 24 159.3)">38,5</text>
</g>
<g font-size="2.8" fill="#f00">
<text x="20.7" y="236.1">Edicion</text>
<text x="42.3" y="236.1">Fecha</text>
<text x="72.3" y="235.9">Modificación</text>
<text x="20.7" y="240.9">Edicion</text>
<text x="42.3" y="240.9">Fecha</text>
<text x="72.3" y="240.8">Modificación</text>
<text x="20.4" y="249.7">NºPieza</text>
<text x="31.7" y="249.7">Denominación</text>
<text x="90.9" y="249.7">Cant.</text>
<text x="98.6" y="249.7">Material</text>
<text x="132.3" y="249.7">Peso</text>
<text x="148.5" y="249.7">Contracción</text>
<text x="167.2" y="249.9">Volumen</text>
<text x="20.8" y="257.9">Dibujado</text>
<text x="47.9" y="254">Nombre</text>
<text x="73.6" y="253.8">Fecha</text>
<text x="90.6" y="255.2">COTAS SIN TOLERANCIA ±0.20</text>
<text x="141.2" y="255.3">Nº MOLDE</text>
<text x="20.8" y="261.9">Comprobado</text>
<text x="90.6" y="260.8">ANGULOS SIN TOLERANCIA ±1°</text>
<text x="140.6" y="261">CHAFLANES NO ACOTADOS 1x45º</text>
<text x="29.2" y="281.4">Ref. CAD:W:\Moldes\MOLDES\1880\1880-0-0MPZ_20170220_INTERIOR TAPA TARRO 50ml RECTANGULAR.dft</text>
</g>
<g font-size="2.8" fill="#00f">
<text x="31.6" y="236.1">--</text>
<text x="51.8" y="236.1">DD/MM/AAAA</text>
<text x="92.2" y="235.8">----</text>
<text x="24.4" y="245.7">--</text>
<text x="31.6" y="245.7">--</text>
<text x="31.6" y="240.9">--</text>
<text x="51.8" y="240.9">DD/MM/AAAA</text>
<text x="92.2" y="240.6">----</text>
<text x="93.3" y="245.7">--</text>
<text x="98.6" y="245.7">PP</text>
<text x="136.3" y="245.7">--</text>
<text x="152.8" y="245.7">1,9%</text>
<text x="167.2" y="245.8">--</text>
<text x="47.6" y="258">R.López</text>
<text x="71.5" y="257.9">20/02/2017</text>
<text x="167.2" y="255.2">-M1880-0-0</text>
<text x="51.9" y="262">--</text>
<text x="69.8" y="261.9">DD/MM/AAAA</text>
</g>
<text font-size="2.8" x="20" y="281.4">DinA4</text>
</svg>
